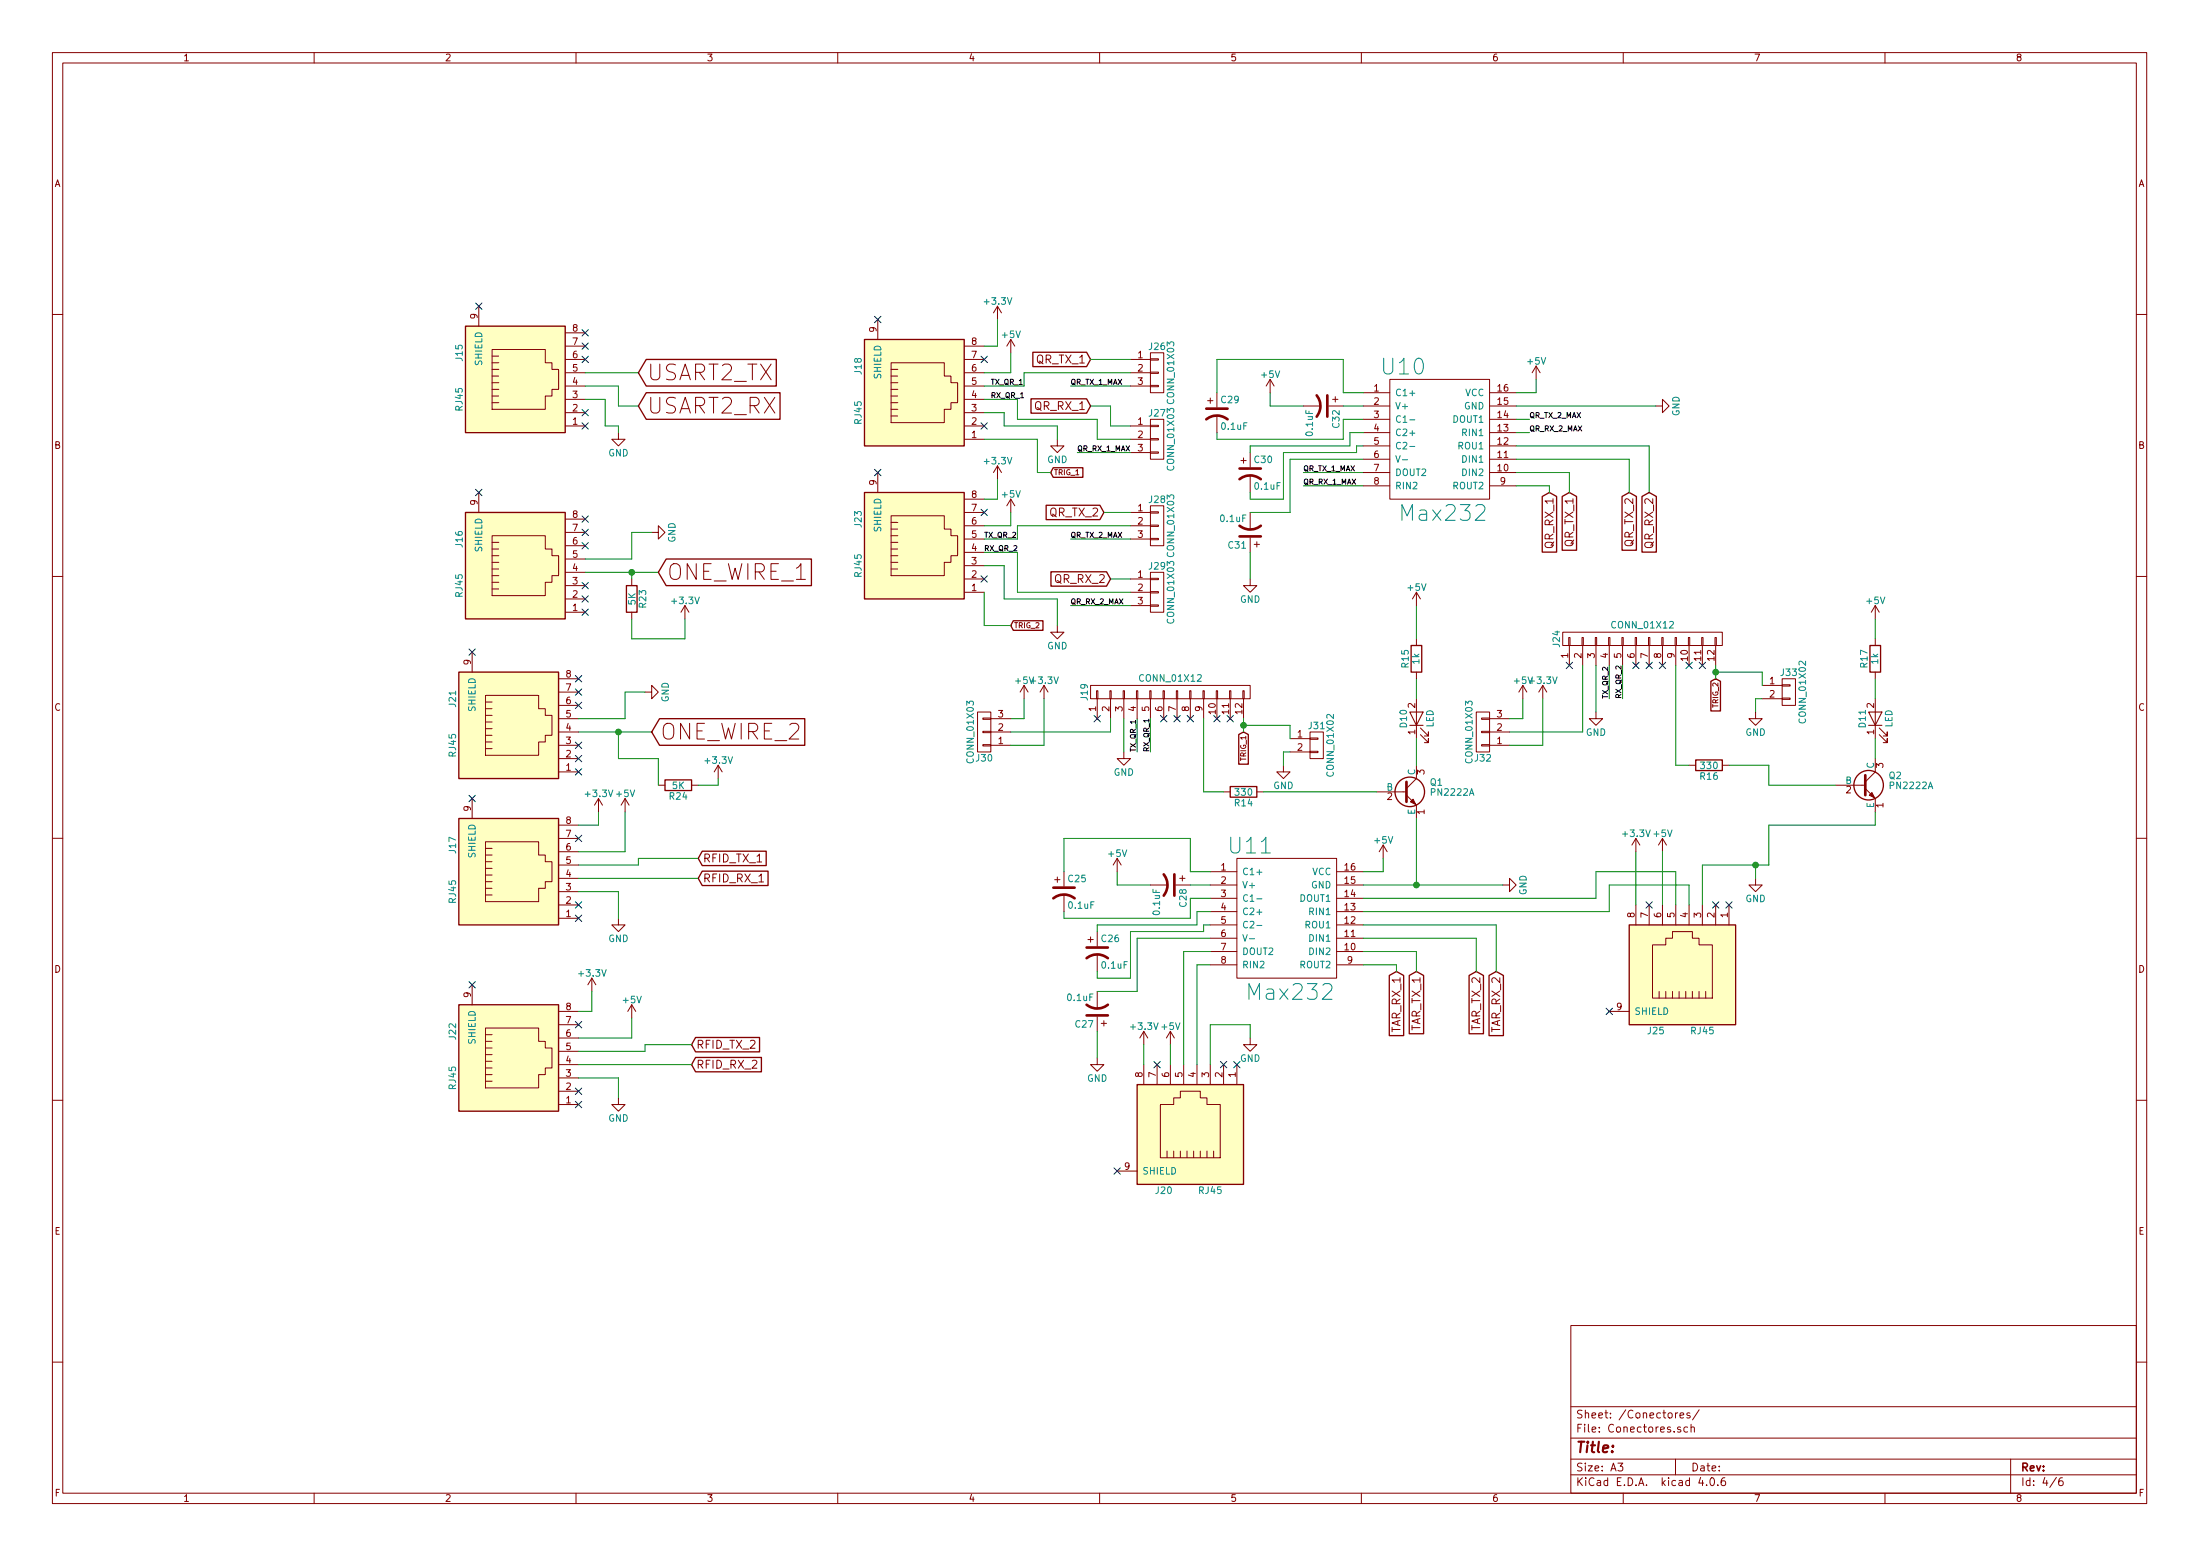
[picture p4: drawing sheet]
<svg xmlns="http://www.w3.org/2000/svg" width="420mm" height="297mm" viewBox="0 0 420 297" stroke-linecap="round" stroke-linejoin="round" font-family="sans-serif">
<g fill="none" stroke="#840000" stroke-width=".19">
<path d="M10 10h400v277h-400zM12 12h396v273.1h-396zM60 10v2M110 10v2M160 10v2M210 10v2M260 10v2M310 10v2M360 10v2M91.4 58.5v3.8M190.5 58.5l-.8 1.2M190.5 58.5v2.5"/>
<path d="M190.5 58.5l.8 1.2M10 60h2M94 76.9h1.2M94 75.6h1.2M94 74.3h1.2M94 73.1h1.2M94 71.8h1.2M94 70.5h1.2M94 69.3h1.2M94 68h1.2M94 66.7h10.1v2.6h1.3v1.2h1.3v3.8h-1.3v1.3h-1.3v2.5h-10.1zM107.9 78.8h3.9"/>
<path d="M107.9 76.2h3.9M107.9 73.7h3.9M107.9 71.2h3.9M107.9 68.6h3.9M107.9 66.1h3.9M107.9 63.5h3.9M167.6 61v3.8M170.2 79.4h1.2M170.2 78.1h1.2M170.2 76.9h1.2M170.2 75.6h1.2M170.2 74.3h1.2"/>
<path d="M170.2 73.1h1.2M170.2 71.8h1.2M170.2 70.5h1.2M170.2 69.3h10.1v2.5h1.3v1.3h1.3v3.8h-1.3v1.2h-1.3v2.6h-10.1zM184.1 78.8h3.9M184.1 76.2h3.9M184.1 73.7h3.9M184.1 71.2h3.9M184.1 68.6h3.9M184.1 66.1h3.9M193 64.8l-.7 1.3M193 64.8v2.5"/>
<path d="M193 64.8l.8 1.3M215.9 73.7h3.8M215.9 71.2h3.8M215.9 68.6h3.8M219.7 73.6h1.5v.2h-1.5zM219.7 71h1.5v.3h-1.5zM219.7 68.5h1.5v.2h-1.5zM219.7 67.3h2.5v7.7h-2.5zM230.6 76.5h1M231.1 76v1M232.4 75v2.8M232.4 79.3v3.3"/>
<path d="M242.6 72.4l-.8 1.3M242.6 72.4v2.6M242.6 72.4l.7 1.3M248.9 77.5h3.3M253.7 77.5h2.8M254.5 76.2h1M255 75.7v1M260.3 75h5.1M260.3 77.5h5.1M265.4 72.4h19.1v22.9h-19.1zM284.5 75h5.1M284.5 77.5h5.1"/>
<path d="M293.4 69.9l-.8 1.3M293.4 69.9v2.5M293.4 69.9l.7 1.3M316.2 77.5h1.3v-1.3l1.3 1.3-1.3 1.3v-1.3M408 60h2M91.4 94v3.8M107.9 81.3h3.9M107.9 99.1h3.9M118.1 82.6v1.3h1.3l-1.3 1.2-1.3-1.2h1.3M167.6 90.2v3.8M170.2 99.7h1.2M170.2 98.5h10.1v2.5h1.3v1.3h1.3v3.8h-1.3v1.3h-1.3v2.5h-10.1z"/>
<path d="M184.1 81.3h3.9M184.1 97.8h3.9M184.1 95.3h3.9M184.1 83.9h3.9M190.5 88.9v2.6M190.5 88.9l-.8 1.3M190.5 88.9l.8 1.3M193 95.3v2.5M193 95.3l-.7 1.3M193 95.3l.8 1.3M201.9 83.9v1.2h1.3l-1.3 1.3-1.2-1.3h1.2M215.9 81.3h3.8"/>
<path d="M215.9 97.8h3.8M215.9 83.9h3.8M215.9 86.4h3.8M219.7 97.7h1.5v.3h-1.5zM219.7 96.6h2.5v7.6h-2.5zM219.7 86.3h1.5v.2h-1.5zM219.7 83.7h1.5v.3h-1.5zM219.7 81.2h1.5v.2h-1.5zM219.7 80h2.5v7.7h-2.5zM237 87.9h1M237.5 87.4v1M238.8 86.4v2.8"/>
<path d="M238.8 90.7v3.3M238.8 97.8v3.3M260.3 80h5.1M260.3 82.6h5.1M260.3 85.1h5.1M260.3 87.7h5.1M260.3 90.2h5.1M260.3 92.7h5.1M284.5 80h5.1M284.5 82.6h5.1M284.5 85.1h5.1M284.5 87.7h5.1"/>
<path d="M284.5 90.2h5.1M284.5 92.7h5.1M10 110h2M94 112.4h1.2M94 111.2h1.2M94 109.9h1.2M94 108.6h1.2M94 107.4h1.2M94 106.1h1.2M94 104.8h1.2M94 103.5h1.2M94 102.3h10.1v2.5h1.3v1.3h1.3v3.8h-1.3v1.3h-1.3v2.5h-10.1z"/>
<path d="M107.9 116.9h3.9M107.9 114.3h3.9M107.9 111.8h3.9M107.9 109.3h3.9M107.9 106.7h3.9M107.9 104.2h3.9M107.9 101.6h3.9M120.6 110.5v1.3M120.6 116.9v1.2M124.5 101.6h1.2v-1.2l1.3 1.2-1.3 1.3v-1.3M130.8 115.6l-.8 1.3M130.8 115.6v2.5"/>
<path d="M130.8 115.6l.8 1.3M170.2 108.6h1.2M170.2 107.4h1.2M170.2 106.1h1.2M170.2 104.8h1.2M170.2 103.5h1.2M170.2 102.3h1.2M170.2 101h1.2M184.1 113.1h3.9M184.1 110.5h3.9M184.1 108h3.9M184.1 105.4h3.9"/>
<path d="M184.1 102.9h3.9M184.1 100.4h3.9M201.9 119.4v1.3h1.3l-1.3 1.3-1.2-1.3h1.2M215.9 113.1h3.8M215.9 110.5h3.8M215.9 102.9h3.8M215.9 100.4h3.8M215.9 115.6h3.8M219.7 102.8h1.5v.2h-1.5zM219.7 100.2h1.5v.3h-1.5zM219.7 115.5h1.5v.2h-1.5zM219.7 112.9h1.5v.3h-1.5z"/>
<path d="M219.7 110.4h1.5v.3h-1.5zM219.7 109.3h2.5v7.6h-2.5zM238.8 110.5v1.3h1.2l-1.2 1.3-1.3-1.3h1.3M238.8 102.7v2.7M239.5 103.9h1M240 103.4v1M270.5 113.1v2.5M270.5 113.1l-.8 1.2M270.5 113.1l.8 1.2M358.1 115.6v2.5M358.1 115.6l-.7 1.3M358.1 115.6l.8 1.3"/>
<path d="M408 110h2M90.2 124.5v3.8M92.7 139.1h1.3M92.7 137.8h1.3M92.7 136.6h1.3M92.7 135.3h1.3M92.7 134h1.3M92.7 132.8h10.2v2.5h1.2v1.3h1.3v3.8h-1.3v1.2h-1.2v2.6h-10.2zM106.7 139.7h3.8M106.7 137.2h3.8M106.7 134.7h3.8M106.7 132.1h3.8"/>
<path d="M106.7 129.6h3.8M123.2 132.1h1.3v-1.3l1.2 1.3-1.2 1.3v-1.3M186.7 135.9h2.5v7.6h-2.5zM187.7 137.1h1.5v.2h-1.5zM187.7 139.6h1.5v.3h-1.5zM189.2 139.7h3.8M189.2 137.2h3.8M195.6 130.8l-.8 1.3M195.6 130.8v2.6M195.6 130.8l.7 1.3M199.4 130.8l-.8 1.3M199.4 130.8v2.6"/>
<path d="M199.4 130.8l.8 1.3M208.3 130.8h30.5v2.6h-30.5zM209.4 131.9h.3v1.5h-.3zM209.5 133.4v3.8M212 131.9h.2v1.5h-.2zM212.1 133.4v3.8M214.5 131.9h.3v1.5h-.3zM214.6 133.4v3.8M217 131.9h.3v1.5h-.3zM217.2 133.4v3.8M219.6 131.9h.2v1.5h-.2zM219.7 133.4v3.8"/>
<path d="M222.1 131.9h.3v1.5h-.3zM222.2 133.4v3.8M224.7 131.9h.2v1.5h-.2zM224.8 133.4v3.8M227.2 131.9h.3v1.5h-.3zM227.3 133.4v3.8M229.7 131.9h.3v1.5h-.3zM229.9 133.4v3.8M232.3 131.9h.2v1.5h-.2zM232.4 133.4v3.8M234.8 131.9h.3v1.5h-.3zM234.9 133.4v3.8"/>
<path d="M237.4 131.9h.2v1.5h-.2zM237.5 133.4v3.8M250.2 139.7h2.5v5.1h-2.5zM270.5 122v1.2M270.5 128.3v1.3M270.5 133.4v7.6M271.3 139l1.5 1.5v-.8v.8h-.8M281.9 135.9h2.6v7.6h-2.6zM283 137.1h1.5v.2h-1.5zM283 139.6h1.5v.3h-1.5zM284.5 139.7h3.8M284.5 137.2h3.8"/>
<path d="M290.8 130.8l-.7 1.3M290.8 130.8v2.6M290.8 130.8l.8 1.3M294.6 130.8l-.7 1.3M294.6 130.8v2.6M294.6 130.8l.8 1.3M298.4 120.7h30.5v2.5h-30.5zM299.6 121.7h.2v1.5h-.2zM299.7 123.2v3.8M302.1 121.7h.3v1.5h-.3zM302.3 123.2v3.8M304.7 121.7h.2v1.5h-.2z"/>
<path d="M304.8 135.9v1.3h1.3l-1.3 1.3-1.3-1.3h1.3M304.8 123.2v3.8M307.2 121.7h.3v1.5h-.3zM307.3 123.2v3.8M309.8 121.7h.2v1.5h-.2zM309.9 123.2v3.8M312.3 121.7h.2v1.5h-.2zM312.4 123.2v3.8M314.8 121.7h.3v1.5h-.3zM315 123.2v3.8M317.4 121.7h.2v1.5h-.2zM317.5 123.2v3.8"/>
<path d="M319.9 121.7h.3v1.5h-.3zM320 123.2v3.8M322.5 121.7h.2v1.5h-.2zM322.6 123.2v3.8M325 121.7h.2v1.5h-.2zM325.1 123.2v3.8M327.5 121.7h.3v1.5h-.3zM327.7 123.2v3.8M335.3 135.9v1.3h1.2l-1.2 1.3-1.3-1.3h1.3M336.5 130.8h3.9M336.5 133.4h3.9M340.4 133.3h1.5v.2h-1.5z"/>
<path d="M340.4 130.7h1.5v.3h-1.5zM340.4 129.6h2.5v5.1h-2.5zM358.1 122v1.2M358.1 128.3v1.3M358.1 133.4v7.6M358.9 139l1.5 1.5v-.8v.8h-.7M90.2 152.4v3.8M92.7 142.9h1.3M92.7 141.6h1.3M92.7 140.4h1.3M106.7 147.4h3.8M106.7 144.8h3.8"/>
<path d="M106.7 142.3h3.8M106.7 157.5h3.8M114.3 152.4l-.8 1.3M114.3 152.4v2.6M114.3 152.4l.8 1.3M119.4 152.4l-.8 1.3M119.4 152.4v2.6M119.4 152.4l.7 1.3M125.7 149.9h1.3M132.1 149.9h1.2M137.2 146.1l-.8 1.3M137.2 146.1v2.5"/>
<path d="M137.2 146.1l.7 1.3M187.7 142.1h1.5v.3h-1.5zM189.2 142.3h3.8M214.6 143.5v1.3h1.3l-1.3 1.3-1.2-1.3h1.2M233.7 151.2h1.2M240 151.2h1.3M245.1 146.1v1.3h1.3l-1.3 1.2-1.3-1.2h1.3M246.4 141h3.8M246.4 143.5h3.8M250.2 143.4h1.5v.3h-1.5zM250.2 140.9h1.5v.2h-1.5zM262.9 151.2h5.7"/>
<path d="M268.6 151.8l1.9 1.9v2.5M269.9 153.1l.5 .5M270.5 146.1v2.5l-1.9 1.9M271.3 140.2l1.5 1.6v-.8v.8h-.8M283 142.1h1.5v.3h-1.5zM284.5 142.3h3.8M322.6 146.1h1.2M328.9 146.1h1.3M350.5 149.9h5.7M356.2 150.5l1.9 1.9v2.6M357.5 151.8l.5 .5M358.1 144.8v2.6l-1.9 1.9"/>
<path d="M358.9 140.2l1.5 1.6v-.8v.8h-.7M10 160h2M92.7 170.9h1.3M92.7 169.6h1.3M92.7 168.3h1.3M92.7 167h1.3M92.7 165.8h1.3M92.7 164.5h1.3M92.7 163.2h1.3M92.7 162h1.3M92.7 160.7h10.2v2.5h1.2v1.3h1.3v3.8h-1.3v1.3h-1.2v2.5h-10.2zM106.7 160.1h3.8"/>
<path d="M106.7 175.3h3.8M106.7 172.8h3.8M106.7 170.2h3.8M106.7 167.7h3.8M106.7 165.1h3.8M106.7 162.6h3.8M118.1 175.3v1.3h1.3l-1.3 1.2-1.3-1.2h1.3M201.4 167.9h1M201.9 167.4v1M203.2 166.4v2.8M203.2 170.7v3.3M207.8 179.4h1"/>
<path d="M208.3 178.9v1M209.5 177.8v2.8M213.4 163.9l-.8 1.2M213.4 163.9v2.5M213.4 163.9l.7 1.2M219.7 168.9h3.3M224.5 168.9h2.8M225.3 167.7h1M225.8 167.2v1M231.1 166.4h5.1M231.1 168.9h5.1M231.1 171.5h5.1"/>
<path d="M231.1 174h5.1M231.1 176.6h5.1M231.1 179.1h5.1M236.2 163.9h19.1v22.8h-19.1zM255.3 166.4h5M255.3 168.9h5M255.3 171.5h5M255.3 174h5M255.3 176.6h5M255.3 179.1h5M264.2 161.3l-.8 1.3M264.2 161.3v2.6"/>
<path d="M264.2 161.3l.7 1.3M287 168.9h1.3v-1.2l1.3 1.2-1.3 1.3v-1.3M312.4 160.1v2.5M312.4 172.8v3.8M312.4 160.1l-.7 1.2M312.4 160.1l.8 1.2M315 172.8v3.8M317.5 160.1v2.5M317.5 172.8v3.8M317.5 160.1l-.8 1.2M317.5 160.1l.8 1.2M320 172.8v3.8"/>
<path d="M322.6 172.8v3.8M325.1 172.8v3.8M327.7 172.8v3.8M330.2 172.8v3.8M335.3 167.7v1.2h1.2l-1.2 1.3-1.3-1.3h1.3M408 160h2M90.2 188v3.8M92.7 198.8h1.3M92.7 197.5h1.3M92.7 196.3h10.2v2.5h1.2v1.3h1.3v3.8h-1.3v1.2h-1.2v2.6h-10.2zM106.7 198.2h3.8M106.7 195.6h3.8"/>
<path d="M106.7 193.1h3.8M113 186.7l-.7 1.3M113 186.7v2.6M113 186.7l.8 1.3M120.6 191.8l-.7 1.3M120.6 191.8v2.5M120.6 191.8l.8 1.3M209.5 182.2v3.3M209.5 189.3v3.3M209.5 194.1v2.8M210.3 195.4h1M210.8 194.9v1"/>
<path d="M218.4 196.9v2.5M218.4 196.9l-.7 1.3M218.4 196.9l.8 1.3M223.5 196.9v2.5M223.5 196.9l-.7 1.3M223.5 196.9l.8 1.3M231.1 181.6h5.1M231.1 184.2h5.1M238.8 198.2v1.2h1.2l-1.2 1.3-1.3-1.3h1.3M255.3 181.6h5M255.3 184.2h5M307.3 193.1h3.8"/>
<path d="M315.6 180.4h2.5v-1.3h1.3v-1.3h3.8v1.3h1.3v1.3h2.5v10.1h-11.4zM316.9 189.3v1.2M318.1 189.3v1.2M319.4 189.3v1.2M320.7 189.3v1.2M321.9 189.3v1.2M323.2 189.3v1.2M324.5 189.3v1.2M325.8 189.3v1.2M10 210h2M92.7 206.4h1.3M92.7 205.1h1.3"/>
<path d="M92.7 203.9h1.3M92.7 202.6h1.3M92.7 201.3h1.3M92.7 200.1h1.3M106.7 210.9h3.8M106.7 208.3h3.8M106.7 205.8h3.8M106.7 203.2h3.8M106.7 200.7h3.8M118.1 209.6v1.3h1.3l-1.3 1.2-1.3-1.2h1.3M209.5 202v1.2h1.3l-1.3 1.3-1.2-1.3h1.2M218.4 203.2v3.8"/>
<path d="M221 203.2v3.8M221.6 210.9h2.6v-1.3h1.2v-1.3h3.8v1.3h1.3v1.3h2.5v10.1h-11.4zM222.9 219.7v1.3M223.5 203.2v3.8M224.2 219.7v1.3M225.4 219.7v1.3M226.1 203.2v3.8M226.7 219.7v1.3M228 219.7v1.3M228.6 203.2v3.8M229.2 219.7v1.3M230.5 219.7v1.3"/>
<path d="M231.1 203.2v3.8M231.8 219.7v1.3M233.7 203.2v3.8M236.2 203.2v3.8M408 210h2M213.4 223.6h3.8M300 253h108v32.1h-108zM10 260h2M300 278.5h108M300 274.5h108M300 268.5h108M309 279.3h.9l-.5 .6 .5 .1v.7l-.2 .1-.7-.1"/>
<path d="M320 278.5v3M320.4 269.7l-.4 .3M320.9 270.2l.7-.1-.1-.3-.4-.1-.2 .2v.7h.6M321 272.5a.37 .37 0 0 0-.6 .1v.2l.6 .2v.1l-.2 .3-.4-.1M322.3 272.5l-.4-.1-.3 .3 .1 .6 .2 .1 .4-.1M322.7 269.8a.37 .37 0 0 0-.6 .1l.1 .2 .5 .2 .1 .1-.2 .3-.5-.1M323 272.5l.2-.1 .3 .1 .1 .9M323 271.9v1.5M324.5 269.1l-1.3 2M384 278.5v6.6M408 260h2M60 285.1v1.9"/>
<path d="M110 285.1v1.9M160 285.1v1.9M210 285.1v1.9M260 285.1v1.9M300 281.5h108M310 285.1v1.9M324.8 282l-.4 1.1h1M325.9 283.5v.1M326.7 282.3l.2-.2a.81 .81 0 0 1 .6 .6 .81 .81 0 0 1-.3 .8l-.1 .1a.79 .79 0 0 1-.4-1.3zM328.1 283.5v.1M329.4 282.1a.59 .59 0 0 0-.7 .6l.1 .8 .2 .1 .5-.1 .1-.5-.2-.3h-.4l-.3 .3M360 285.1v1.9"/>
<path d="M392.7 282l-1.2 2M393.9 282.1a.59 .59 0 0 0-.7 .6v.8l.2 .1 .6-.1v-.5l-.1-.3h-.5l-.2 .3"/>
</g>
<g fill="#ffffc2" stroke="#ffffc2" stroke-width=".19">
<path d="M88.9 62.3h19v20.3h-19z"/>
<path d="M88.9 97.8h19v20.3h-19z"/>
<path d="M87.6 128.3h19.1v20.3h-19.1z"/>
<path d="M87.6 156.2h19.1v20.4h-19.1z"/>
<path d="M87.6 191.8h19.1v20.3h-19.1z"/>
<path d="M165.1 94h19v20.3h-19z"/>
<path d="M165.1 64.8h19v20.3h-19z"/>
<path d="M217.2 207h20.3v19.1h-20.3z"/>
<path d="M311.1 176.6h20.4v19h-20.4z"/>
</g>
<g fill="none" stroke="#840000" stroke-width=".25">
<path d="M88.9 62.3h19v20.3h-19zM123.4 68.6h24.9v5.1h-24.9l-1.5-2.5zM123.4 75h25.6v5h-25.6l-1.5-2.5zM165.1 64.8h19v20.3h-19zM196.9 76.1h10.6l.8 1.4-.8 1.4h-10.6zM197.3 67.2h10.2l.8 1.4-.8 1.4h-10.2zM88.9 97.8h19v20.3h-19zM165.1 94h19v20.3h-19zM199.8 96.5h10.3l.7 1.3-.7 1.4h-10.3zM201.1 89.3h5.7v1.8h-5.7l-.4-.9zM294.5 94.8l1.4-.8 1.4 .8v10.6h-2.8zM298.3 94.8l1.4-.8 1.4 .8v10.2h-2.8z"/>
<path d="M309.8 94.8l1.3-.8 1.4 .8v10.2h-2.7zM313.6 94.8l1.4-.8 1.3 .8v10.6h-2.7zM119.6 111.8h2.1v5.1h-2.1zM127.2 106.7h27.8v5.1h-27.8l-1.5-2.5zM193.5 118.5h5.7v1.8h-5.7l-.5-.9zM200.7 109.2h10.6l.8 1.3-.8 1.4h-10.6zM87.6 128.3h19.1v20.3h-19.1zM126 137.2h27.7v5.1h-27.7l-1.5-2.6zM269.5 123.2h2v5.1h-2zM326.7 130.1l1-.5 .9 .5v5.6h-1.9zM357.1 123.2h2.1v5.1h-2.1zM87.6 156.2h19.1v20.4h-19.1z"/>
<path d="M127 148.9h5.1v2h-5.1zM234.9 150.2h5.1v2h-5.1zM236.6 140.2l.9-.5 .9 .5v5.7h-1.8zM323.8 145.1h5.1v2h-5.1zM134.1 162.5h12.2v2.7h-12.2l-.8-1.3zM134.1 166.3h12.6v2.7h-12.6l-.8-1.3zM311.1 176.6h20.4v19h-20.4zM87.6 191.8h19.1v20.3h-19.1zM132.8 198.1h12.3v2.7h-12.3l-.7-1.4zM265.3 186.2l1.4-.7 1.4 .7v11.5h-2.8zM269.1 186.2l1.4-.7 1.4 .7v11.1h-2.8zM280.6 186.2l1.3-.7 1.4 .7v11.1h-2.7z"/>
<path d="M284.4 186.2l1.3-.7 1.4 .7v11.5h-2.7zM132.8 201.9h12.6v2.7h-12.6l-.7-1.4zM217.2 207h20.3v19.1h-20.3z"/>
<circle cx="269.2" cy="151.2" r="2.82"/>
<circle cx="356.9" cy="149.9" r="2.82"/>
</g>
<g fill="none" stroke="#008400" stroke-width=".19">
<path d="M111.8 71.2h10.1M111.8 73.7h6.3v3.8h3.8M111.8 76.2h3.8v5.1h2.5v1.3M188 76.2h6.3v3.8h15.2v3.9h6.4M188 78.8h3.8v2.5h10.1v2.6M190.5 61v5.1h-2.5M193 67.3v3.9h-5M204.5 73.7h11.4M208.3 77.5h3.8v3.8h3.8M208.3 68.6h7.6M215.9 71.2h-20.3v2.5h-7.6M232.4 75v-6.4h24.1v6.4h3.8"/>
<path d="M242.6 75v2.5h6.3M256.5 77.5h3.8M289.6 77.5h26.6M293.4 72.4v2.6h-3.8M188 83.9h10.1v6.3h2.6M190.5 91.5v3.8h-2.5M193 97.8v2.6h-5M205.7 86.4h10.2M210.8 97.8h5.1M248.9 90.2h11.4M248.9 92.7h11.4M260.3 82.6h-2.5v2.5h-19v1.3"/>
<path d="M260.3 85.1h-1.2v1.3h-14v8.9h-6.3v-1.3M260.3 80h-3.8v3.9h-24.1v-1.3M260.3 87.7h-13.9v10.1h-7.6M289.6 80h2.5M289.6 85.1h25.4v8.9M289.6 82.6h2.5M289.6 87.7h21.5v6.3M289.6 90.2h10.1v3.8M289.6 92.7h6.3v1.3M111.8 109.3h13.9M120.6 109.3v1.2M120.6 118.1v3.9h10.2v-3.9"/>
<path d="M124.5 101.6h-3.9v5.1h-8.8M188 105.4h6.3v7.7h21.6M188 108h3.8v6.3h10.1v5.1M188 113.1v6.3h5M204.5 102.9h11.4M204.5 115.6h11.4M212.1 110.5h3.8M215.9 100.4h-21.6v2.5h-6.3M238.8 105.4v5.1M270.5 115.6v6.4M358.1 118.1v3.9M110.5 139.7h14"/>
<path d="M118.1 139.7v5.1h7.6v5.1M123.2 132.1h-3.8v5.1h-8.9M195.6 133.4v3.8h-2.6M199.4 133.4v8.9h-6.4M212.1 137.2v2.5h-19.1M214.6 137.2v6.3M217.2 137.2v6.3M219.7 137.2v6.3M229.9 137.2v14h3.8M237.5 138.5h8.9v2.5M237.5 137.2v2.5M270.5 129.6v3.8"/>
<path d="M290.8 133.4v3.8h-2.5M294.6 133.4v8.9h-6.3M302.3 127v12.7h-14M304.8 127v8.9M307.3 127v6.4M309.9 127v6.4M320 127v19.1h2.6M327.7 127v2.6M327.7 128.3h8.8v2.5M336.5 133.4h-1.2v2.5M358.1 129.6v3.8M114.3 155v2.5h-3.8"/>
<path d="M119.4 155v7.6h-8.9M137.2 148.6v1.3h-3.9M241.3 151.2h21.6M246.4 143.5h-1.3v2.6M270.5 141v5.1M270.5 156.2v12.7M330.2 146.1h7.6v3.8h12.7M358.1 155v2.5h-20.3v7.6h-12.7v7.7M358.1 141v3.8M110.5 170.2h7.6v5.1M110.5 167.7h22.8M133.3 163.9h-11.4v1.2h-11.4"/>
<path d="M203.2 166.4v-6.3h24.1v6.3h3.8M213.4 166.4v2.5h6.3M227.3 168.9h3.8M231.1 171.5h-3.8v3.8h-24.1v-1.3M231.1 174h-2.5v2.6h-19.1v1.2M231.1 176.6h-1.2v1.2h-14v8.9h-6.4v-1.2M231.1 179.1h-13.9v10.2h-7.7M260.3 168.9h26.7M260.3 171.5h44.5v-5.1h15.2v6.4M260.3 176.6h25.4v8.9M260.3 179.1h21.6v6.4M264.2 163.9v2.5h-3.9"/>
<path d="M312.4 162.6v10.2M317.5 162.6v10.2M322.6 172.8v-3.9h-15.3v5.1h-47M335.3 165.1v2.6M113 189.3v3.8h-2.5M120.6 194.3v3.9h-10.1M132.1 199.4h-8.9v1.3h-12.7M209.5 196.9v5.1M218.4 199.4v3.8M223.5 199.4v3.8M231.1 184.2h-2.5v19M231.1 181.6h-5v21.6"/>
<path d="M238.8 198.2v-2.6h-7.7v7.6M260.3 181.6h10.2v3.9M260.3 184.2h6.4v1.3M110.5 205.8h7.6v3.8M110.5 203.2h21.6"/>
</g>
<path d="M266.6 87l.4 1.3 .4-1.3M267.8 87.8h1M269.2 80.1h1M269.2 85.2h1M237.4 178.4l.4 1.3 .4-1.3M238.6 179.2h1M240 171.6h1M240 176.7h1" fill="none" stroke="#008484" stroke-width=".19"/>
<g fill="none" stroke="#840000" stroke-width=".51">
<path d="M230.4 78h4M251.5 75.5a3.3 3.3 0 0 1 0 4M253.5 75.5v4M230.4 80a3.3 3.3 0 0 1 4 0M236.7 91.5a3.3 3.3 0 0 1 4.1 0M236.7 89.4h4.1M236.7 100.4a3.3 3.3 0 0 0 4.1 0M236.7 102.4h4.1M268.6 149.3v3.8M356.2 148v3.8M201.2 171.5a3.3 3.3 0 0 1 4 0M201.2 169.5h4"/>
<path d="M222.2 166.9a3.3 3.3 0 0 1 0 4.1M224.3 166.9v4.1M207.5 182.9a3.3 3.3 0 0 1 4.1 0M207.5 191.8a3.3 3.3 0 0 0 4.1 0M207.5 180.9h4.1M207.5 193.8h4.1"/>
</g>
<g fill="none" stroke="#000084" stroke-width=".19">
<path d="M90.8 57.8l1.2 1.3M92 57.8l-1.2 1.3M111.2 62.9l1.2 1.2M111.2 78.2l1.2 1.2M111.2 65.5l1.2 1.2M111.2 68l1.2 1.2M112.4 62.9l-1.2 1.2M112.4 65.5l-1.2 1.2M112.4 68l-1.2 1.2M112.4 78.2l-1.2 1.2M167 60.4l1.2 1.2M168.2 60.4l-1.2 1.2"/>
<path d="M187.4 68l1.2 1.2M188.6 68l-1.2 1.2M90.8 93.4l1.2 1.2M92 93.4l-1.2 1.2M111.2 80.7l1.2 1.2M111.2 98.5l1.2 1.2M112.4 80.7l-1.2 1.2M112.4 98.5l-1.2 1.2M167 89.6l1.2 1.2M168.2 89.6l-1.2 1.2M187.4 80.7l1.2 1.2M187.4 97.2l1.2 1.2"/>
<path d="M188.6 80.7l-1.2 1.2M188.6 97.2l-1.2 1.2M111.2 101l1.2 1.2M111.2 103.6l1.2 1.2M111.2 111.2l1.2 1.2M111.2 113.7l1.2 1.2M111.2 116.3l1.2 1.2M112.4 101l-1.2 1.2M112.4 103.6l-1.2 1.2M112.4 111.2l-1.2 1.2M112.4 113.7l-1.2 1.2M112.4 116.3l-1.2 1.2"/>
<path d="M187.4 109.9l1.2 1.2M188.6 109.9l-1.2 1.2M89.6 123.9l1.2 1.2M90.8 123.9l-1.2 1.2M109.9 129l1.2 1.2M109.9 131.5l1.2 1.2M109.9 134l1.2 1.3M111.1 129l-1.2 1.2M111.1 131.5l-1.2 1.2M111.1 134l-1.2 1.3M208.9 136.6l1.3 1.2M210.2 136.6l-1.3 1.2"/>
<path d="M221.6 136.6l1.3 1.2M222.9 136.6l-1.3 1.2M224.2 136.6l1.2 1.2M225.4 136.6l-1.2 1.2M226.7 136.6l1.2 1.2M227.9 136.6l-1.2 1.2M231.8 136.6l1.2 1.2M233 136.6l-1.2 1.2M234.3 136.6l1.3 1.2M235.6 136.6l-1.3 1.2M299.1 126.4l1.2 1.2M300.3 126.4l-1.2 1.2"/>
<path d="M311.8 126.4l1.2 1.2M313 126.4l-1.2 1.2M314.4 126.4l1.2 1.2M315.6 126.4l-1.2 1.2M316.9 126.4l1.2 1.2M318.1 126.4l-1.2 1.2M322 126.4l1.2 1.2M323.2 126.4l-1.2 1.2M324.5 126.4l1.2 1.2M325.7 126.4l-1.2 1.2M89.6 151.8l1.2 1.2M90.8 151.8l-1.2 1.2"/>
<path d="M109.9 141.7l1.2 1.2M109.9 144.2l1.2 1.2M109.9 146.7l1.2 1.3M109.9 159.4l1.2 1.3M111.1 141.7l-1.2 1.2M111.1 144.2l-1.2 1.2M111.1 146.7l-1.2 1.3M111.1 159.4l-1.2 1.3M109.9 172.1l1.2 1.3M109.9 174.7l1.2 1.2M111.1 172.1l-1.2 1.3M111.1 174.7l-1.2 1.2"/>
<path d="M314.4 172.1l1.2 1.3M315.6 172.1l-1.2 1.3M327.1 172.1l1.2 1.3M328.3 172.1l-1.2 1.3M329.6 172.1l1.2 1.3M330.8 172.1l-1.2 1.3M89.6 187.4l1.2 1.2M90.8 187.4l-1.2 1.2M109.9 195l1.2 1.2M111.1 195l-1.2 1.2M306.7 192.5l1.2 1.2M307.9 192.5l-1.2 1.2"/>
<path d="M109.9 207.7l1.2 1.2M109.9 210.2l1.2 1.3M111.1 207.7l-1.2 1.2M111.1 210.2l-1.2 1.3M220.4 202.6l1.2 1.2M221.6 202.6l-1.2 1.2M233.1 202.6l1.2 1.2M234.3 202.6l-1.2 1.2M235.6 202.6l1.2 1.2M236.8 202.6l-1.2 1.2M212.8 222.9l1.2 1.3M214 222.9l-1.2 1.3"/>
</g>
<g fill="#008400" stroke="#008400" stroke-width=".25">
<circle cx="237.5" cy="138.5" r=".51"/>
<circle cx="327.7" cy="128.3" r=".51"/>
<circle cx="270.5" cy="168.9" r=".51"/>
<circle cx="335.3" cy="165.1" r=".51"/>
<circle cx="120.7" cy="109.3" r=".51"/>
<circle cx="118.1" cy="139.7" r=".51"/>
</g>
<g fill="#840000" stroke="#840000" stroke-width=".19">
<path d="M269.4 153.1l.5-.5 .5 1z"/>
<path d="M357 151.8l.5-.5 .5 1z"/>
</g>
<path d="M269.2 135.9h2.6l-1.3 2.6zM269.2 138.5h2.6M356.9 135.9h2.5l-1.3 2.6zM356.9 138.5h2.5" fill="none" stroke="#840000" stroke-width=".2"/>
<g font-size="4.2" fill="#008484">
<text x="264.2" y="71.5">U10</text>
<text x="268" y="99.5">Max232</text>
<text x="234.9" y="163">U11</text>
<text x="238.8" y="190.9">Max232</text>
</g>
<g font-size="4.2" fill="#840000">
<text x="123.6" y="72.7">USART2_TX</text>
<text x="123.6" y="79">USART2_RX</text>
<text x="127.4" y="110.8">ONE_WIRE_1</text>
<text x="126.1" y="141.2">ONE_WIRE_2</text>
</g>
<text font-size="2.8" fill="#840000" x="301" y="277.3">Title:</text>
<g font-size="2.1" fill="#840000">
<text x="197.9" y="69.4">QR_TX_1</text>
<text x="197.7" y="78.3">QR_RX_1</text>
<text x="200.5" y="98.6">QR_TX_2</text>
<text x="296.7" y="104.6" transform="rotate(-90 296.7 104.6)">QR_RX_1</text>
<text x="300.5" y="104.4" transform="rotate(-90 300.5 104.4)">QR_TX_1</text>
<text x="311.9" y="104.4" transform="rotate(-90 311.9 104.4)">QR_TX_2</text>
<text x="315.7" y="104.6" transform="rotate(-90 315.7 104.6)">QR_RX_2</text>
<text x="201.5" y="111.3">QR_RX_2</text>
<text x="134.3" y="164.6">RFID_TX_1</text>
<text x="134.3" y="168.4">RFID_RX_1</text>
<text x="267.5" y="197.2" transform="rotate(-90 267.5 197.2)">TAR_RX_1</text>
<text x="271.3" y="197" transform="rotate(-90 271.3 197)">TAR_TX_1</text>
<text x="282.7" y="197" transform="rotate(-90 282.7 197)">TAR_TX_2</text>
<text x="286.5" y="197.2" transform="rotate(-90 286.5 197.2)">TAR_RX_2</text>
<text x="133" y="200.2">RFID_TX_2</text>
<text x="133" y="204">RFID_RX_2</text>
<text x="301" y="273.5">File: Conectores.sch</text>
<text x="301" y="270.8">Sheet: /Conectores/</text>
<text x="301" y="280.9">Size: A3</text>
<text x="323" y="280.9">Date:</text>
<text x="386" y="280.9">Rev:</text>
<text x="301" y="283.7">KiCad E.D.A. kicad 4.0.6</text>
<text x="386" y="283.7">Id: 4/6</text>
</g>
<g font-size="1.8" fill="#840000">
<text x="35" y="11.7">1</text>
<text x="85" y="11.7">2</text>
<text x="135" y="11.7">3</text>
<text x="185" y="11.7">4</text>
<text x="235" y="11.7">5</text>
<text x="285" y="11.7">6</text>
<text x="335" y="11.7">7</text>
<text x="385" y="11.7">8</text>
<text x="10.4" y="35.7">A</text>
<text x="408.4" y="35.7">A</text>
<text x="91.2" y="60.8" transform="rotate(-90 91.2 60.8)">9</text>
<text x="109.4" y="65.8">7</text>
<text x="109.4" y="63.3">8</text>
<text x="167.4" y="63.4" transform="rotate(-90 167.4 63.4)">9</text>
<text x="185.6" y="65.8">8</text>
<text x="109.4" y="70.9">5</text>
<text x="109.4" y="68.4">6</text>
<text x="185.6" y="70.9">6</text>
<text x="185.6" y="68.4">7</text>
<text x="217.3" y="68.4">1</text>
<text x="217.3" y="70.9">2</text>
<text x="109.4" y="76">3</text>
<text x="109.4" y="73.4">4</text>
<text x="185.6" y="76">4</text>
<text x="185.6" y="73.4">5</text>
<text x="217.3" y="73.4">3</text>
<text x="262.4" y="74.7">1</text>
<text x="262.4" y="77.3">2</text>
<text x="286.1" y="77.3">15</text>
<text x="286.1" y="74.7">16</text>
<text x="109.4" y="81.1">1</text>
<text x="109.4" y="78.5">2</text>
<text x="185.6" y="83.6">1</text>
<text x="185.6" y="81.1">2</text>
<text x="185.6" y="78.5">3</text>
<text x="217.3" y="81.1">1</text>
<text x="217.3" y="83.6">2</text>
<text x="262.4" y="79.8">3</text>
<text x="262.4" y="82.3">4</text>
<text x="286.1" y="82.3">13</text>
<text x="286.1" y="79.8">14</text>
<text x="10.4" y="85.7">B</text>
<text x="217.3" y="86.1">3</text>
<text x="262.4" y="84.9">5</text>
<text x="262.4" y="87.4">6</text>
<text x="262.4" y="90">7</text>
<text x="286.1" y="90">10</text>
<text x="286.1" y="87.4">11</text>
<text x="286.1" y="84.9">12</text>
<text x="408.4" y="85.7">B</text>
<text x="167.4" y="92.6" transform="rotate(-90 167.4 92.6)">9</text>
<text x="185.6" y="95">8</text>
<text x="262.4" y="92.5">8</text>
<text x="286.5" y="92.5">9</text>
<text x="91.2" y="96.4" transform="rotate(-90 91.2 96.4)">9</text>
<text x="109.4" y="101.4">7</text>
<text x="109.4" y="98.8">8</text>
<text x="185.6" y="100.1">6</text>
<text x="185.6" y="97.6">7</text>
<text x="217.3" y="97.6">1</text>
<text x="217.3" y="100.1">2</text>
<text x="109.4" y="106.5">5</text>
<text x="109.4" y="103.9">6</text>
<text x="185.6" y="107.7">3</text>
<text x="185.6" y="105.2">4</text>
<text x="185.6" y="102.7">5</text>
<text x="217.3" y="102.7">3</text>
<text x="109.4" y="111.5">3</text>
<text x="109.4" y="109">4</text>
<text x="185.6" y="112.8">1</text>
<text x="185.6" y="110.3">2</text>
<text x="217.3" y="110.3">1</text>
<text x="217.3" y="112.8">2</text>
<text x="109.4" y="116.6">1</text>
<text x="109.4" y="114.1">2</text>
<text x="217.3" y="115.4">3</text>
<text x="299.5" y="125.6" transform="rotate(-90 299.5 125.6)">1</text>
<text x="302" y="125.6" transform="rotate(-90 302 125.6)">2</text>
<text x="304.5" y="125.6" transform="rotate(-90 304.5 125.6)">3</text>
<text x="307.1" y="125.6" transform="rotate(-90 307.1 125.6)">4</text>
<text x="309.6" y="125.6" transform="rotate(-90 309.6 125.6)">5</text>
<text x="312.2" y="125.6" transform="rotate(-90 312.2 125.6)">6</text>
<text x="314.7" y="125.6" transform="rotate(-90 314.7 125.6)">7</text>
<text x="317.2" y="125.6" transform="rotate(-90 317.2 125.6)">8</text>
<text x="319.8" y="125.6" transform="rotate(-90 319.8 125.6)">9</text>
<text x="89.9" y="126.9" transform="rotate(-90 89.9 126.9)">9</text>
<text x="108.1" y="131.9">7</text>
<text x="108.1" y="129.3">8</text>
<text x="322.3" y="126.1" transform="rotate(-90 322.3 126.1)">10</text>
<text x="324.9" y="126.1" transform="rotate(-90 324.9 126.1)">11</text>
<text x="327.4" y="126.1" transform="rotate(-90 327.4 126.1)">12</text>
<text x="338" y="130.6">1</text>
<text x="10.4" y="135.7">C</text>
<text x="108.1" y="136.9">5</text>
<text x="108.1" y="134.4">6</text>
<text x="190.7" y="136.9">3</text>
<text x="209.3" y="135.8" transform="rotate(-90 209.3 135.8)">1</text>
<text x="211.8" y="135.8" transform="rotate(-90 211.8 135.8)">2</text>
<text x="214.4" y="135.8" transform="rotate(-90 214.4 135.8)">3</text>
<text x="216.9" y="135.8" transform="rotate(-90 216.9 135.8)">4</text>
<text x="219.5" y="135.8" transform="rotate(-90 219.5 135.8)">5</text>
<text x="222" y="135.8" transform="rotate(-90 222 135.8)">6</text>
<text x="224.5" y="135.8" transform="rotate(-90 224.5 135.8)">7</text>
<text x="227.1" y="135.8" transform="rotate(-90 227.1 135.8)">8</text>
<text x="229.6" y="135.8" transform="rotate(-90 229.6 135.8)">9</text>
<text x="232.2" y="136.3" transform="rotate(-90 232.2 136.3)">10</text>
<text x="234.7" y="136.3" transform="rotate(-90 234.7 136.3)">11</text>
<text x="237.2" y="136.3" transform="rotate(-90 237.2 136.3)">12</text>
<text x="270.3" y="135.1" transform="rotate(-90 270.3 135.1)">2</text>
<text x="285.9" y="136.9">3</text>
<text x="338" y="133.1">2</text>
<text x="357.9" y="135.1" transform="rotate(-90 357.9 135.1)">2</text>
<text x="408.4" y="135.7">C</text>
<text x="108.1" y="142">3</text>
<text x="108.1" y="139.5">4</text>
<text x="190.7" y="142">1</text>
<text x="190.7" y="139.5">2</text>
<text x="247.8" y="140.8">1</text>
<text x="247.8" y="143.3">2</text>
<text x="270.3" y="140.2" transform="rotate(-90 270.3 140.2)">1</text>
<text x="285.9" y="142">1</text>
<text x="285.9" y="139.5">2</text>
<text x="357.9" y="140.2" transform="rotate(-90 357.9 140.2)">1</text>
<text x="108.1" y="147.1">1</text>
<text x="108.1" y="144.6">2</text>
<text x="272" y="147.8" transform="rotate(-90 272 147.8)">3</text>
<text x="359.7" y="146.6" transform="rotate(-90 359.7 146.6)">3</text>
<text x="89.9" y="154.8" transform="rotate(-90 89.9 154.8)">9</text>
<text x="264.9" y="152.7">2</text>
<text x="272" y="155.5" transform="rotate(-90 272 155.5)">1</text>
<text x="352.6" y="151.4">2</text>
<text x="359.7" y="154.2" transform="rotate(-90 359.7 154.2)">1</text>
<text x="108.1" y="159.8">7</text>
<text x="108.1" y="157.3">8</text>
<text x="108.1" y="167.4">4</text>
<text x="108.1" y="164.9">5</text>
<text x="108.1" y="162.3">6</text>
<text x="233.2" y="166.2">1</text>
<text x="256.8" y="166.2">16</text>
<text x="108.1" y="172.5">2</text>
<text x="108.1" y="170">3</text>
<text x="233.2" y="168.7">2</text>
<text x="233.2" y="171.2">3</text>
<text x="233.2" y="173.8">4</text>
<text x="256.8" y="173.8">13</text>
<text x="256.8" y="171.2">14</text>
<text x="256.8" y="168.7">15</text>
<text x="108.1" y="175">1</text>
<text x="233.2" y="176.3">5</text>
<text x="233.2" y="178.9">6</text>
<text x="256.8" y="178.9">11</text>
<text x="256.8" y="176.3">12</text>
<text x="312.2" y="175.1" transform="rotate(-90 312.2 175.1)">8</text>
<text x="314.7" y="175.1" transform="rotate(-90 314.7 175.1)">7</text>
<text x="317.2" y="175.1" transform="rotate(-90 317.2 175.1)">6</text>
<text x="319.8" y="175.1" transform="rotate(-90 319.8 175.1)">5</text>
<text x="322.3" y="175.1" transform="rotate(-90 322.3 175.1)">4</text>
<text x="324.9" y="175.1" transform="rotate(-90 324.9 175.1)">3</text>
<text x="327.4" y="175.1" transform="rotate(-90 327.4 175.1)">2</text>
<text x="329.9" y="175.1" transform="rotate(-90 329.9 175.1)">1</text>
<text x="10.4" y="185.7">D</text>
<text x="233.2" y="181.4">7</text>
<text x="233.2" y="183.9">8</text>
<text x="256.8" y="181.4">10</text>
<text x="257.3" y="183.9">9</text>
<text x="408.4" y="185.7">D</text>
<text x="89.9" y="190.4" transform="rotate(-90 89.9 190.4)">9</text>
<text x="108.1" y="197.9">6</text>
<text x="108.1" y="195.4">7</text>
<text x="108.1" y="192.8">8</text>
<text x="308.8" y="192.8">9</text>
<text x="108.1" y="203">4</text>
<text x="108.1" y="200.4">5</text>
<text x="108.1" y="208.1">2</text>
<text x="108.1" y="205.5">3</text>
<text x="218.2" y="205.6" transform="rotate(-90 218.2 205.6)">8</text>
<text x="220.7" y="205.6" transform="rotate(-90 220.7 205.6)">7</text>
<text x="223.3" y="205.6" transform="rotate(-90 223.3 205.6)">6</text>
<text x="225.8" y="205.6" transform="rotate(-90 225.8 205.6)">5</text>
<text x="228.3" y="205.6" transform="rotate(-90 228.3 205.6)">4</text>
<text x="230.9" y="205.6" transform="rotate(-90 230.9 205.6)">3</text>
<text x="233.4" y="205.6" transform="rotate(-90 233.4 205.6)">2</text>
<text x="236" y="205.6" transform="rotate(-90 236 205.6)">1</text>
<text x="108.1" y="210.6">1</text>
<text x="214.8" y="223.3">9</text>
<text x="10.4" y="235.7">E</text>
<text x="408.4" y="235.7">E</text>
<text x="10.5" y="285.7">F</text>
<text x="35" y="286.7">1</text>
<text x="85" y="286.7">2</text>
<text x="135" y="286.7">3</text>
<text x="185" y="286.7">4</text>
<text x="235" y="286.7">5</text>
<text x="285" y="286.7">6</text>
<text x="335" y="286.7">7</text>
<text x="385" y="286.7">8</text>
<text x="408.5" y="285.7">F</text>
</g>
<g font-size="1.8" fill="#008484">
<text x="188.2" y="58.2">+3.3V</text>
<text x="191.4" y="64.5">+5V</text>
<text x="88.3" y="68.8" transform="rotate(-90 88.3 68.8)">J15</text>
<text x="92.1" y="69.8" transform="rotate(-90 92.1 69.8)">SHIELD</text>
<text x="164.5" y="71.4" transform="rotate(-90 164.5 71.4)">J18</text>
<text x="219.5" y="66.8">J26</text>
<text x="291.8" y="69.6">+5V</text>
<text x="168.3" y="72.3" transform="rotate(-90 168.3 72.3)">SHIELD</text>
<text x="224.2" y="76.8" transform="rotate(-90 224.2 76.8)">CONN_01X03</text>
<text x="233.3" y="76.9">C29</text>
<text x="241" y="72.1">+5V</text>
<text x="266.4" y="75.6">C1+</text>
<text x="279.7" y="75.6">VCC</text>
<text x="88.3" y="78.3" transform="rotate(-90 88.3 78.3)">RJ45</text>
<text x="164.5" y="80.9" transform="rotate(-90 164.5 80.9)">RJ45</text>
<text x="219.5" y="79.5">J27</text>
<text x="233.4" y="82">0.1uF</text>
<text x="250.7" y="83.1" transform="rotate(-90 250.7 83.1)">0.1uF</text>
<text x="255.8" y="81.6" transform="rotate(-90 255.8 81.6)">C32</text>
<text x="266.4" y="78.1">V+</text>
<text x="266.4" y="80.7">C1-</text>
<text x="266.4" y="83.2">C2+</text>
<text x="277.5" y="80.7">DOUT1</text>
<text x="279.4" y="83.2">RIN1</text>
<text x="279.5" y="78.1">GND</text>
<text x="320.8" y="79.5" transform="rotate(-90 320.8 79.5)">GND</text>
<text x="116.2" y="87.1">GND</text>
<text x="188.2" y="88.6">+3.3V</text>
<text x="200" y="88.4">GND</text>
<text x="224.2" y="89.5" transform="rotate(-90 224.2 89.5)">CONN_01X03</text>
<text x="239.6" y="88.4">C30</text>
<text x="266.4" y="85.8">C2-</text>
<text x="278.6" y="85.8">ROU1</text>
<text x="279.4" y="88.3">DIN1</text>
<text x="191.4" y="95">+5V</text>
<text x="219.5" y="96">J28</text>
<text x="239.7" y="93.5">0.1uF</text>
<text x="266.4" y="90.8">DOUT2</text>
<text x="266.4" y="93.4">RIN2</text>
<text x="277.5" y="93.4">ROUT2</text>
<text x="279.4" y="90.8">DIN2</text>
<text x="164.5" y="100.6" transform="rotate(-90 164.5 100.6)">J23</text>
<text x="168.3" y="101.5" transform="rotate(-90 168.3 101.5)">SHIELD</text>
<text x="233.2" y="99.6">0.1uF</text>
<text x="88.3" y="104.4" transform="rotate(-90 88.3 104.4)">J16</text>
<text x="92.1" y="105.3" transform="rotate(-90 92.1 105.3)">SHIELD</text>
<text x="129" y="103.6" transform="rotate(-90 129 103.6)">GND</text>
<text x="224.2" y="106" transform="rotate(-90 224.2 106)">CONN_01X03</text>
<text x="234.6" y="104.7">C31</text>
<text x="88.3" y="113.9" transform="rotate(-90 88.3 113.9)">RJ45</text>
<text x="164.5" y="110.1" transform="rotate(-90 164.5 110.1)">RJ45</text>
<text x="219.5" y="108.7">J29</text>
<text x="268.9" y="112.8">+5V</text>
<text x="121.4" y="115.5" transform="rotate(-90 121.4 115.5)">5K</text>
<text x="123.4" y="116" transform="rotate(-90 123.4 116)">R23</text>
<text x="128.5" y="115.3">+3.3V</text>
<text x="224.2" y="118.7" transform="rotate(-90 224.2 118.7)">CONN_01X03</text>
<text x="236.8" y="115">GND</text>
<text x="308.1" y="120">CONN_01X12</text>
<text x="356.5" y="115.3">+5V</text>
<text x="200" y="123.9">GND</text>
<text x="297.9" y="123.4" transform="rotate(-90 297.9 123.4)">J24</text>
<text x="194" y="130.5">+5V+3.3V</text>
<text x="217.9" y="130.1">CONN_01X12</text>
<text x="269" y="127.4" transform="rotate(-90 269 127.4)">R15</text>
<text x="271" y="126.7" transform="rotate(-90 271 126.7)">1k</text>
<text x="289.2" y="130.5">+5V+3.3V</text>
<text x="340.2" y="129">J33</text>
<text x="356.6" y="127.4" transform="rotate(-90 356.6 127.4)">R17</text>
<text x="358.7" y="126.7" transform="rotate(-90 358.7 126.7)">1k</text>
<text x="87.1" y="134.9" transform="rotate(-90 87.1 134.9)">J21</text>
<text x="90.8" y="135.8" transform="rotate(-90 90.8 135.8)">SHIELD</text>
<text x="127.7" y="134.1" transform="rotate(-90 127.7 134.1)">GND</text>
<text x="207.7" y="133.6" transform="rotate(-90 207.7 133.6)">J19</text>
<text x="344.9" y="137.8" transform="rotate(-90 344.9 137.8)">CONN_01X02</text>
<text x="250" y="139.2">J31</text>
<text x="268.7" y="138.8" transform="rotate(-90 268.7 138.8)">D10</text>
<text x="273.8" y="138.9" transform="rotate(-90 273.8 138.9)">LED</text>
<text x="302.8" y="140.4">GND</text>
<text x="333.3" y="140.4">GND</text>
<text x="356.3" y="138.8" transform="rotate(-90 356.3 138.8)">D11</text>
<text x="361.4" y="138.9" transform="rotate(-90 361.4 138.9)">LED</text>
<text x="87.1" y="144.4" transform="rotate(-90 87.1 144.4)">RJ45</text>
<text x="134.8" y="145.8">+3.3V</text>
<text x="186" y="145.4" transform="rotate(-90 186 145.4)">CONN_01X03</text>
<text x="186.5" y="145.4">J30</text>
<text x="212.7" y="148.1">GND</text>
<text x="254.7" y="147.9" transform="rotate(-90 254.7 147.9)">CONN_01X02</text>
<text x="270.3" y="148" transform="rotate(-90 270.3 148)">C</text>
<text x="273.2" y="150">Q1</text>
<text x="281.2" y="145.4" transform="rotate(-90 281.2 145.4)">CONN_01X03</text>
<text x="281.7" y="145.4">J32</text>
<text x="324.8" y="148.8">R16</text>
<text x="324.9" y="146.8">330</text>
<text x="352.4" y="149.6">B</text>
<text x="357.9" y="146.7" transform="rotate(-90 357.9 146.7)">C</text>
<text x="360.8" y="148.7">Q2</text>
<text x="112" y="152.1">+3.3V +5V</text>
<text x="127.9" y="152.6">R24</text>
<text x="128.4" y="150.6">5K</text>
<text x="235.9" y="153.9">R14</text>
<text x="236" y="151.9">330</text>
<text x="243.2" y="150.6">GND</text>
<text x="264.8" y="150.9">B</text>
<text x="270.3" y="155.6" transform="rotate(-90 270.3 155.6)">E</text>
<text x="273.5" y="151.9">PN2222A</text>
<text x="357.9" y="154.3" transform="rotate(-90 357.9 154.3)">E</text>
<text x="361.1" y="150.6">PN2222A</text>
<text x="262.6" y="161">+5V</text>
<text x="310.1" y="159.8">+3.3V +5V</text>
<text x="87.1" y="162.8" transform="rotate(-90 87.1 162.8)">J17</text>
<text x="90.8" y="163.7" transform="rotate(-90 90.8 163.7)">SHIELD</text>
<text x="211.8" y="163.6">+5V</text>
<text x="237.2" y="167">C1+</text>
<text x="250.5" y="167">VCC</text>
<text x="87.1" y="172.3" transform="rotate(-90 87.1 172.3)">RJ45</text>
<text x="204.1" y="168.4">C25</text>
<text x="204.2" y="173.5">0.1uF</text>
<text x="226.6" y="173.1" transform="rotate(-90 226.6 173.1)">C28</text>
<text x="237.2" y="169.6">V+</text>
<text x="237.2" y="172.1">C1-</text>
<text x="248.3" y="172.1">DOUT1</text>
<text x="250.3" y="169.6">GND</text>
<text x="291.5" y="170.9" transform="rotate(-90 291.5 170.9)">GND</text>
<text x="333.3" y="172.2">GND</text>
<text x="116.2" y="179.8">GND</text>
<text x="210.4" y="179.8">C26</text>
<text x="221.5" y="174.5" transform="rotate(-90 221.5 174.5)">0.1uF</text>
<text x="237.2" y="174.7">C2+</text>
<text x="237.2" y="177.2">C2-</text>
<text x="249.4" y="177.2">ROU1</text>
<text x="250.2" y="179.7">DIN1</text>
<text x="250.2" y="174.7">RIN1</text>
<text x="210.5" y="184.9">0.1uF</text>
<text x="237.2" y="182.3">DOUT2</text>
<text x="237.2" y="184.8">RIN2</text>
<text x="248.3" y="184.8">ROUT2</text>
<text x="250.2" y="182.3">DIN2</text>
<text x="110.7" y="186.4">+3.3V</text>
<text x="119" y="191.5">+5V</text>
<text x="204" y="191.1">0.1uF</text>
<text x="205.4" y="196.2">C27</text>
<text x="216.1" y="196.6">+3.3V +5V</text>
<text x="312.2" y="193.7">SHIELD</text>
<text x="314.8" y="197.4">J25</text>
<text x="323" y="197.4">RJ45</text>
<text x="87.1" y="198.4" transform="rotate(-90 87.1 198.4)">J22</text>
<text x="90.8" y="199.3" transform="rotate(-90 90.8 199.3)">SHIELD</text>
<text x="236.8" y="202.7">GND</text>
<text x="87.1" y="207.9" transform="rotate(-90 87.1 207.9)">RJ45</text>
<text x="207.6" y="206.5">GND</text>
<text x="116.2" y="214.1">GND</text>
<text x="218.2" y="224.2">SHIELD</text>
<text x="220.8" y="227.9">J20</text>
<text x="229" y="227.9">RJ45</text>
</g>
<g font-size="1.4">
<text x="189.2" y="73.4">TX_QR_1</text>
<text x="189.2" y="76">RX_QR_1</text>
<text x="204.5" y="73.4">QR_TX_1_MAX</text>
<text x="292.1" y="82.3">QR_RX_2_MAX</text>
<text x="292.1" y="79.8">QR_TX_2_MAX</text>
<text x="205.7" y="86.1">QR_RX_1_MAX</text>
<text x="248.9" y="90">QR_TX_1_MAX</text>
<text x="248.9" y="92.5">QR_RX_1_MAX</text>
<text x="188" y="102.7">TX_QR_2</text>
<text x="188" y="105.2">RX_QR_2</text>
<text x="204.5" y="102.7">QR_TX_2_MAX</text>
<text x="204.5" y="115.4">QR_RX_2_MAX</text>
<text x="307.1" y="133.4" transform="rotate(-90 307.1 133.4)">TX_QR_2</text>
<text x="309.6" y="133.4" transform="rotate(-90 309.6 133.4)">RX_QR_2</text>
<text x="216.9" y="143.5" transform="rotate(-90 216.9 143.5)">TX_QR_1</text>
<text x="219.5" y="143.5" transform="rotate(-90 219.5 143.5)">RX_QR_1</text>
</g>
<g font-size="1.4" fill="#840000">
<text x="201.3" y="90.7">TRIG_1</text>
<text x="193.7" y="119.9">TRIG_2</text>
<text x="328.1" y="135" transform="rotate(-90 328.1 135)">TRIG_2</text>
<text x="238" y="145.2" transform="rotate(-90 238 145.2)">TRIG_1</text>
</g>
</svg>
